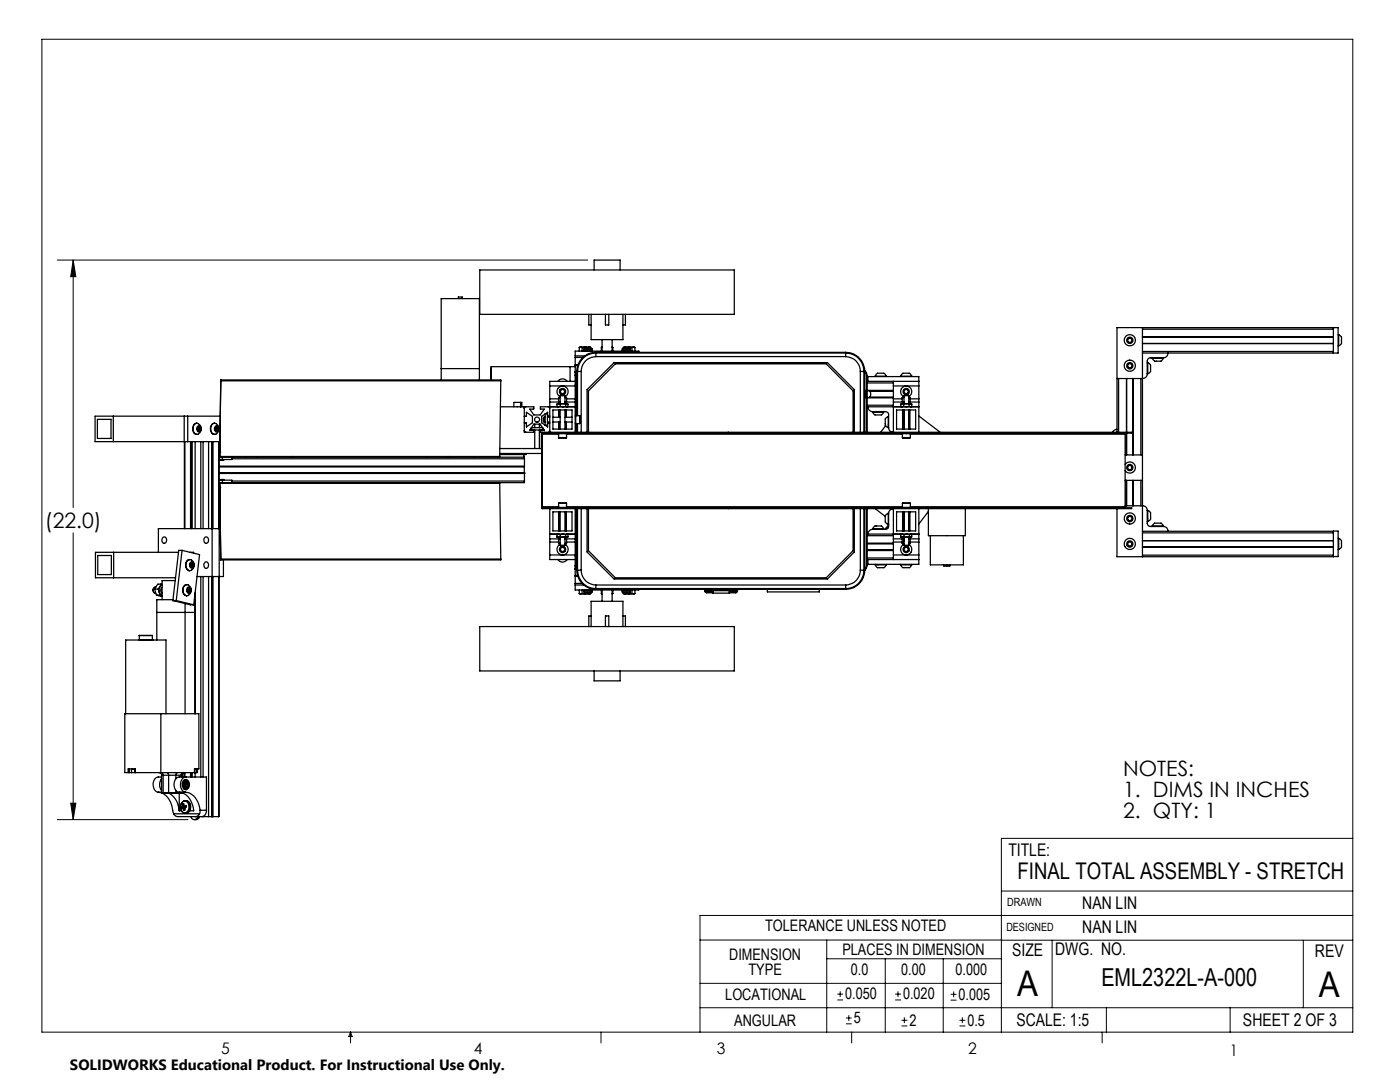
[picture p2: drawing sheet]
<svg xmlns="http://www.w3.org/2000/svg" width="279mm" height="216mm" viewBox="0 0 279 216" stroke-linecap="round" stroke-linejoin="round" font-family="sans-serif">
<g fill="none" stroke="#000" stroke-width=".2">
<path d="M8.4 7.8h261.6v198.2h-261.6zM11.4 51.9h105.9M14.6 51.9v49.4M14.6 51.9l.5 3.3h-1zM14.6 106.3v57.2M11.4 163.5h26.1M14.1 160.3h1l-.5 3.2zM199.8 177.8h70.2M270 167.3h-70.2v38.7M139.7 187.6h60.2M139.7 196.2h60.1M165 187.6v18.4"/>
<path d="M165 191.3h34.8M167.1 199.5h1.1M167.1 198.4h1.1M167.7 197.8v1.1M176.7 191.3v14.7M178.6 199.5h1.2M178.6 198.4h1.2M179.2 197.8v1.1M188.2 191.3v14.7M189.7 199.6h1.2M189.7 198.4h1.2M190.3 197.8v1.2"/>
<path d="M199.8 187.6h70.2M210 187.6v13.5M260.1 187.6v13.5M270 182.7h-130.3v23.3M70 206v2.1M70 206l.3 .8h-.7zM119.9 206v2.1M139.7 201.1h130.3M168.8 204.3h1.2M168.8 203.1h1.2M169.4 202.6v1.1M170 206v2.1"/>
<path d="M179.9 204.7h1.2M179.9 203.6h1.2M180.5 203v1.2M191.5 204.7h1.2M191.5 203.6h1.2M192.1 203v1.2M220 206v2.1M220.8 201.1v4.9M245.5 201.1v4.9"/>
</g>
<path d="M14.6 51.9l.5 3.3h-1zM14.1 160.3h1l-.5 3.2z" fill="#000"/>
<g fill="none" stroke="#000" stroke-width=".25">
<path d="M91.5 59.6v-.3h.8v.3M95.7 53.9h50.8v8.8h-50.8zM118.6 53.9v-2h5.2v2M44.1 75.8h55.8v.2M44.1 75.8v.2h55.8M44.1 75.8l-.2 15.3M88.1 75.8v-16.2h7.6v16.2M88.1 73.6h7.6M98 73.2v2.6zM98 73.6v2.2zM98 73.2h16.8M99.9 76l-.2 15.1h-55.8"/>
<path d="M109.7 79.6v.6M109.7 77v2.6M109.7 77h5.1M109.7 79.6h1.8M111.3 76.1a1.13 1.13 0 0 1 1.9 0M111.5 79.3h.3M111.5 79.3v.9M111.8 79.3h-.3M111.8 79h.9M111.8 79l.2-.2h.6l.1 .2M111.8 79.1a1.11 1.11 0 0 1-.4-1.7 1.11 1.11 0 0 1 1.7 0 1.11 1.11 0 0 1-.4 1.7M111.8 79v1.5"/>
<path d="M111.9 77.9l.4-.2 .4 .2v.5l-.4 .2-.4-.2zM112.7 79.3h.4M112.7 79v1.5M113.1 79.3v.9M113.1 79.6h1.7M113.8 73.2v2.9M114.8 79.6v.6M114.8 74.3v2.7M114.8 76.1h-5.1v.9M114.8 72.8v.1M114.8 71v.3M114.8 74.2v.1"/>
<path d="M114.8 72.9h.1M114.8 71.3v1.5M114.8 72.9v1.3M114.8 77v2.6M114.8 72.9h.5M114.8 71h1.9M114.8 74.2h.2M114.8 72.8h.5M114.8 71.3h1.5M114.8 74.3h.2M114.9 74.9v8M115.1 74.1l-.3 .6v.2h.1"/>
<path d="M115.1 74.3l-.2 .6M115.1 74.1h.9M115.1 74.1v8.8M115.6 69.4v.7M115.9 69.3l.3 .1M115.9 69.3h.9M115.9 69.3l-.3 .1M116 74.1v12.2M116.2 69.4v.7M116.6 70h1.5M116.6 69.6h1.5M116.6 70v.1"/>
<path d="M116.6 69.6v.4M116.8 69.3l.5 .1M116.8 69.3h.8M116.8 69.3l-.6 .1M117.3 69.4v.2M117.5 62.7v2.1h.5M117.6 69.3l-.3 .1M117.6 69.3l.3 .1M117.9 69.4v.2M118 62.7v5.1h6.3v-5.1M118.1 70v.1M118.1 69.6v.4"/>
<path d="M118.9 71.2a2.95 2.95 0 0 0-2.9 2.9M118.9 70.3a3.8 3.8 0 0 0-3.8 3.8M118.9 70.3v.9M118.9 71.2h49.9M118.9 70.3h49.9M120 69.4v.7M120.2 69.3l-.2 .1M120.2 67.8v2.3M120.8 62.7v2.1h.7v-2.1M122.2 69.3l.1 .1M122.2 67.8v2.3M122.3 69.4v.7"/>
<path d="M124.2 69.6h1.6M124.2 70h1.6M124.2 69.6v.4M124.2 70v.1M124.4 69.4v.2M124.7 69.3l.3 .1M124.7 69.3h.9M124.7 69.3l-.3 .1M124.8 62.7v2.1h-.5M125 69.4v.2M125.6 69.3l.5 .1M125.6 69.3h.8"/>
<path d="M125.6 69.3l-.6 .1M125.8 69.6v.4M125.8 70l-.1 .1M126.1 69.4v.7M126.4 69.3l.3 .1M126.4 69.3l-.3 .1M126.7 69.4v.7M127.5 70.3v-.2h-12.7v.9M168.8 71.2a2.95 2.95 0 0 1 2.9 2.9M168.8 70.3a3.8 3.8 0 0 1 3.8 3.8M168.8 70.3v.9M171.7 74.1h.9"/>
<path d="M171.7 74.1v12.2M172.6 77.8v.1a1.46 1.46 0 0 1 0 1.6M172.6 73.9l.3 .5 .1 .5M172.6 74.1l.3 .4v.4M172.6 74.1v12.2M172.9 74.9h.1M172.9 74.9v11.4M173 74.9v11.4M173 76.1h10.4M173 78h5.3M173 79.3h5.3M173 77.9h5.3"/>
<path d="M173 79.4h5.3M173 76.4h5.3M173.2 76.1v-1h10.2v1M173.6 78v.1a1.03 1.03 0 0 1 0 1.2M174.7 75.1l.1-.4a.8 .8 0 0 1 1.1-.2 .79 .79 0 0 1 1 .6M174.7 75.1h2.2M174.7 75.1h.1M176.9 75.1h.1M178.3 79.6v.6M178.3 76.1v.9M178.3 77v2.6M178.3 77h5.1"/>
<path d="M178.3 79.6h1.8M179.7 75.1l.2-.4a.8 .8 0 0 1 1-.2 .79 .79 0 0 1 1.1 .6M179.7 75.1h2.3M179.7 75.1h.1M180.1 79.3h.3M180.1 79.3v.9M180.4 79.3h-.3M180.4 79h1M180.4 79l.2-.2h.6l.2 .2M180.4 79v1.5M180.4 77.9l.4-.2 .5 .2v.5l-.5 .2-.4-.2zM181.4 79.3h.2"/>
<path d="M181.4 79.1a1.12 1.12 0 0 0 .3-1.7 1.12 1.12 0 0 0-1.8 .1 1.12 1.12 0 0 0 .5 1.7M181.4 79v1.5M181.6 79.3v.9M181.6 79.6h1.8M182 75.1h.1M183.4 79.6v.6M183.4 76.1v.9M183.4 77v2.6M223.2 75.5v10.8M224.8 75.5v10.8M225.1 67.7l.4-.2 .4 .2v.4l-.4 .3-.4-.3zM225.1 72.7l.4-.2 .4 .2v.5l-.4 .2-.4-.2z"/>
<path d="M226.1 75.5v15.3M227.7 75.5v15.3M228 70.4h39.1v-5h-44.2v20.9M228 68.5h38.1M228 67.2h38.1M228 65.4v45.7M228 70.1h38.1M228 65.7h38.1M229 74.6a.9 .9 0 0 1-.9 .9h-5.2M229 74.6h.1M229 72.4h.1M229.1 72.4l.2 .1a1.65 1.65 0 0 1 .1 1.8l-.3 .3"/>
<path d="M229.1 72.4v2.2M229.9 71.5l.3 .3a.75 .75 0 0 0 1 .3 .84 .84 0 0 0 1-.6M229.9 71.5h2.3M229.9 71.4v.1M232.2 71.4v.1M233.1 70.4a.91 .91 0 0 1-.9 1h-2.6a.66 .66 0 0 0-.6 .6v2.6M266.1 65.4h.1M266.1 65.4v5M267.1 69h.1M267.1 66.8h.1M267.2 66.8l.1 .1a1.44 1.44 0 0 1 .2 1.9l-.3 .2M267.2 66.8v2.2"/>
<path d="M19.4 83.7h2.8v3.8h-2.8zM22.6 83v5.1M36.8 83v22.5M36.9 88.1v17.4M37.5 83v5.1M38 88.1v17.4M38.3 88.1v17.4M38.7 84.8a.79 .79 0 0 1 .9-.3 .79 .79 0 0 1 .5 .8 .97 .97 0 0 1-.2 1 .97 .97 0 0 1-1 .2l-.3-.4-.1-.5zM38.9 88.1v17.4M39.3 84.5a1.15 1.15 0 0 0-.8 1.1 1.15 1.15 0 0 0 .8 1.1M39.4 85.7v.1M39.4 85.3v.5"/>
<path d="M39.4 85.8l.3 .2M39.4 85.3v.2M39.5 85a.56 .56 0 0 1 .6 .6 .56 .56 0 0 1-.6 .5l-.2-.5zM39.5 85.2l.2 .1M39.7 85.3h.3M39.7 85.8h.3M39.7 85.8l-.2 .1M39.7 85.3v.5M39.7 85.1l.3 .2M39.7 85.1l-.3 .2M40 85.8l-.3 .2M40 85.3v.5"/>
<path d="M40.1 88.1v17.4M40.5 88.1v17.4M41.6 88.1v17.4M42.3 84.8a.87 .87 0 0 1 1-.2 .87 .87 0 0 1 .4 1 .85 .85 0 0 1-.8 1 .85 .85 0 0 1-.8-1zM42.3 88.1v17.4M42.5 88.1v17.4M42.8 84.5a1.15 1.15 0 0 0-.8 1.1 1.15 1.15 0 0 0 .8 1.1M43.1 85a.6 .6 0 0 1 .6 .6 .6 .6 0 0 1-.6 .6l-.3-.5zM43.1 85.2l.1 .1M43.2 85.3h.3M43.2 85.8h.3M43.2 85.8l-.1 .1"/>
<path d="M43.2 85.3v.5M43.5 85.3l-.2-.2-.3 .2v.5l.3 .2 .2-.2M43.5 85.3v.5M43.6 88.1v17.4M43.7 91.2h60.9l.1 .3M43.7 95.7h.9l.1 .1M43.7 88.1v17.4M43.7 94.4h60.9M43.7 93.1h60.9M43.7 95.8h.7M43.7 91.7h.7M43.7 97.3h.2"/>
<path d="M43.7 90.3h.2M43.7 93h61M43.7 94.5h61M43.9 97.3h.1M43.9 90.3h.1M43.9 96.4h55.8l.2 15.1M43.9 96.4l.2 15.3M43.9 88.1v2.2M43.9 90.7v.4M43.9 96.4v.4M43.9 97.3v5M44 83h-25v5.1h24.9"/>
<path d="M44.2 91.1v.1M44.2 96.3v.1M44.4 95.8h1.9v.5M44.4 91.2v.5M44.4 95.8v.5M44.7 91.7l-.1 .2h-.9M46.3 91.2v.5h-1.9M46.3 91.5h58.4M46.3 96h58.4M51.3 91.1v.1M51.3 96.3v.1M58.2 91.1v.1"/>
<path d="M58.2 96.3v.1M58.5 96.3v.1M58.5 91.1v.1M85.1 96.3v.1M85.1 91.1v.1M89.4 91.1v.1M89.5 91.1v.1M94.5 91.1v.1M99.4 91.1v.1M99.5 91.1v.1M99.7 89.5h8.4M99.7 90.5h8.4"/>
<path d="M99.7 90.7h5.2M99.7 90.7h4.9M99.9 81.2h4M103.9 81.2h.7v5.1h2.1M103.9 80.3h-1.3v.9M103.9 80.3h.2v.9M103.9 80.3v.9M104.6 90.7v.5M104.6 81.5l.3-.3h1.6v.4h-.8l.8 1.2h1.3l.8-1.2h-.7l-.1-.4h1.7l.2 .3M104.6 85.9l.4 .4M104.6 83.1l.5-.1v-.7l1.2 .8v1.2l-1.2 .9v-.8h-.5M104.6 94.4l.1 .1"/>
<path d="M104.6 94.4h.1M104.6 93.1v1.3M104.7 93l-.1 .1M104.7 96l-.1 .3h-60.9M104.7 91.5v1.5M104.7 94.5v1.5M104.9 90.5v.2M104.9 90.7h-.3M106 85.3h.1M106 85.3v.5h2.3v-.4M106.1 85.3h2.2M106.5 86.3v-.5h-.8l.8-1.2h1.3l.8 1.2h-.8v.5"/>
<path d="M106.7 84.6v.7M106.7 85.8v3.7M106.9 84.1h.6M107.7 84.6v.7M107.7 85.8v3.7M107.7 86.3h118.1v.1h-117.6M108.1 86.6h3.4M108.1 86.6v14.5M108.2 86.4v-.1l-.1 .3M108.2 86.4v14.9M108.6 83.3v.9M108.6 83.3l-.2 .1v.6l.2 .2"/>
<path d="M108.6 84.2h.2M108.6 83.3h.2M108.8 82.6h.5v2.2h-.5zM109.3 84.2h.4M109.3 83.3h.4M109.7 83h-.4v-.7l-1.2 .8v1.2l1.2 .9v-.8l.4 .1M109.7 85.9l-.1 .3-.2 .1M109.7 80.2v.9M109.7 81.2h5.1M109.7 81.1v5.2M109.7 80.2h2.1M109.7 81.1h1.5"/>
<path d="M109.9 86.3v.1M110.3 84.2h1.5M110.3 83.3h1.5M110.3 81.8h3.9v3.8h-3.9zM111.2 81.1h.6M111.2 81.1l.1 .1M111.2 80.6v.5M111.5 80.2h.3M111.5 80.5h.9M111.5 80.5l-.3 .1M111.5 86.5h1.6M111.5 87.3v.1h1.5l.1-.1"/>
<path d="M111.5 87.3h1.6M111.5 86.5v.8M111.5 80.2h.1M111.5 80.5l.3 .1M111.5 86.4v.1M111.5 81.8v1.5M111.5 84.2v1.4M111.6 81.8v1.5M111.6 84.2v1.4M111.8 81.1h1.1M111.8 80.6v.5M111.8 81.8v3.8"/>
<path d="M112.4 80.5l-.6 .1M112.4 80.5h.7M112.4 80.5l.5 .1M112.7 80.2h.4M112.7 84.2h1.5M112.7 83.3h1.5M112.7 81.8v3.8M112.7 80.2h2.1M112.9 81.1h.4M112.9 80.6v.5M112.9 81.8v1.5M112.9 84.2v1.4"/>
<path d="M113 86.4l.1 .1M113 81.8v1.5M113 84.2v1.4M113.1 86.6h67M113.1 86.5v.8M113.1 80.2h-.1M113.1 80.5l-.2 .1M113.1 80.5l.2 .1v.5M113.1 80.5l.2 .1M113.3 81.1l-.1 .1M113.3 81.1h1.5M114.8 80.2v.9"/>
<path d="M114.8 84.4l.1 .1M114.8 81.1v5.2M114.9 82.9v1.6M114.9 84.5h.8M114.9 82.9h.8M114.9 82.9l-.1 .1M114.9 84.5v1.8M115.1 84.5v1.8M115.3 82.9v-8.8a3.7 3.7 0 0 1 3.6-3.7h49.9a3.6 3.6 0 0 1 3.6 3.7v12.2M115.3 84.5v1.8M115.7 82.9v1.6M115.7 82.9l.1 .1-.1 1.5"/>
<path d="M117.2 86.3v-8.5l5.4-5.4h42.5l5.4 5.4v8.5M117.4 86.3v-8.3l5.4-5.4h42.1l5.4 5.4v8.3M145.3 86.3v.1M173 81.2h10.4M173 80.9h5.3M173.2 81.2a.94 .94 0 0 0 .9 .9M174.1 82.2l.2 .3a1.65 1.65 0 0 0 1.8 .1l.3-.4M174.1 82.2h2.3M174.1 82.1h2.6a.6 .6 0 0 1 .6 .7v2.5M174.1 82.1v.1M176.4 82.1v.1M176.7 84.9l-.9 1.4"/>
<path d="M177.3 83.1l-.3 .2a.82 .82 0 0 0-.3 1 .84 .84 0 0 0 .6 1M177.3 83.1v2.2M177.3 83.1h.1M177.3 85.3h.1M177.3 85.3a.9 .9 0 0 0 1 1M178.3 80.2v.9M178.3 81.1v5.2M178.3 80.2h2.1M178.3 81.1h1.5M178.9 81.8h3.8v3.8h-3.8zM179.8 81.1h.5M179.8 81.1l.1 .1"/>
<path d="M179.8 80.6v.5M180.1 80.2h.3M180.1 80.5l.2 .1M180.1 80.5h.8M180.1 80.5l-.3 .1M180.1 80.2h.1M180.1 87.3l.1 .1 1.5-.1M180.1 87.3h1.6M180.1 86.5h1.6M180.1 86.5v.8M180.1 81.8v3.8M180.2 86.4l-.1 .1"/>
<path d="M180.2 81.8v3.8M180.3 81.1h1.1M180.3 80.6v.5M180.4 81.8v3.8M180.9 80.5l.5 .1M180.9 80.5h.8M180.9 80.5l-.6 .1M181.4 80.2h.2M181.4 81.8v3.8M181.4 80.2h2M181.4 81.1h.6M181.4 80.6v.5"/>
<path d="M181.5 81.8v3.8M181.6 86.4l.1 .1M181.6 81.8v3.8M181.6 80.2h.1M181.7 86.6h42.8M181.7 86.5v.8M181.7 80.5l.3 .1M181.7 80.5l-.3 .1M181.9 81.1h1.5M182 81.1l-.2 .1M182 80.6v.5M183.4 80.2v.9"/>
<path d="M183.4 81.1v5.2M183.4 83l4.2 3.3M222.9 85.7l-.5 .1-.4 .5M224.5 92.7a1.12 1.12 0 0 1 1.7-.2 1.12 1.12 0 0 1 0 1.6 1.12 1.12 0 0 1-1.7-.2M224.5 86.6v14.5M224.5 95.8h3.5M224.5 90.8h3.5M224.6 86.4l-.1 .2M224.8 86.4v4.4M224.8 95.8v5.1M225.2 92.9h.5l.2 .4-.2 .4h-.5l-.2-.4zM226.1 95.8v5.1"/>
<path d="M227.7 95.8v5.1M19.5 110.8h2.7v3.9h-2.7zM22.7 110.2v5.1M30.6 117.6v.3M30.9 117.5l.3 1.2M30.9 117.5h.7M31.1 117.1a.64 .64 0 0 0-.6 .6 .64 .64 0 0 0 .6 .7M31.2 118.7l1.1 .3M31.2 118.7h.7M31.6 117.5l.2 .6M31.8 118.1l.3 .6 .2 .2-.4-.2M31.8 118.1l.1 .6"/>
<path d="M31.9 117.1l-.1 .5v.5M31.9 117.1l-.3 .4M32.1 116.6h-.6l-.6 .9M32.1 116.6l-.2 .5M32.1 116.6h.2M32.3 117.2a.74 .74 0 0 0 0 1.2M32.3 116.7l-.4 .4M32.5 107.3a.5 .5 0 0 1 .6 0 .5 .5 0 0 1 .1 .7 .51 .51 0 0 1-.7 .3 .51 .51 0 0 1-.2-.8zM34.5 119.7h-3.2v8M34.5 119.8l3.5 .9h.7M34.5 119.8h.7M35 115.9h-2.7v3.8"/>
<path d="M35.2 119.8l3.5 .9M35.6 110.2h-16.5v5.1h15.9M36.3 109.8l3.5 .9-1.1 10M36.3 109.8l-1.1 10M36.3 109.8h-.6l-1.2 10M36.9 116.8a.99 .99 0 0 1 1.1 .4 .99 .99 0 0 1 0 1.2 .74 .74 0 0 1-.9 .5 .74 .74 0 0 1-.6-.9l.1-.8zM37.3 116.7a1.15 1.15 0 0 0-.9 1.1 1.15 1.15 0 0 0 .9 1.1M37.3 112a.89 .89 0 0 1 1.2-.1 .89 .89 0 0 1 .2 1.2 .79 .79 0 0 1-.8 .7 .79 .79 0 0 1-.8-.8v-.5zM37.4 117.9v.1M37.4 118l.3 .2M37.4 117.5v.5M37.4 117.5v.2"/>
<path d="M37.5 117.2a.62 .62 0 0 1 .7 .4 .62 .62 0 0 1-.3 .7 .62 .62 0 0 1-.7-.3 .62 .62 0 0 1 .3-.8zM37.5 117.4l.1 .1M37.6 117.5v.5M37.6 117.5h.4M37.6 118l-.1 .1M37.6 118h.4M37.7 117.3l.3 .2M37.7 117.3l-.3 .2M37.9 111.7a1.15 1.15 0 0 0-.9 1.1 1.15 1.15 0 0 0 .9 1.1M38 118l-.3 .2M38 117.5v.5M38 110.2h.6v.2"/>
<path d="M38 112.3a.57 .57 0 0 1 .8 .2 .57 .57 0 0 1-.2 .7l-.2 .1a.63 .63 0 0 1-.6-.4 .63 .63 0 0 1 .2-.6zM38 112.9l.1 .2M38.1 112.4l.2 .3M38.1 112.4h.4M38.1 112.4a.52 .52 0 0 0 0 .7M38.1 113.1h.4M38.1 112.4l-.1 .2M38.3 112.7l-.2 .4M38.3 112.7h.3M38.5 112.4l.1 .3M38.6 112.7l-.1 .4M38.8 119.7h.1"/>
<path d="M38.9 118.3v24.1M40.1 115v40M40.5 115v40M40.8 107.3a.5 .5 0 0 1 .7 0 .5 .5 0 0 1 .1 .7 .49 .49 0 0 1-.6 .4 .49 .49 0 0 1-.3-.7zM40.9 112.2a.6 .6 0 0 1 .7 .5 .6 .6 0 0 1-.6 .7l-.3-.3v-.4zM41.6 115v47.9M42.3 115v47.9M42.3 105.5v9.5M42.5 115v47.9M43.6 115v47.9M43.7 115l-.1 47.9M43.7 102.3h.2"/>
<path d="M43.7 105.5v9.5M44 105.5h-12.4v4.7M44.6 111.7v3.3h-5.3M99.9 111.5h-55.8v.2M99.9 111.5v.2h-55.8M108.1 101.1l.1 .4M108.1 101.1h3.4M108.2 101.3h117.6v.2h-117.6M108.2 101.3v.2M109.7 106.6v.9M109.7 107.5v.7M109.7 110.7v1h5.1"/>
<path d="M109.7 101.5v5.1M109.7 108.2v2.5M109.7 106.6h5.1M109.7 107.5h2.1M109.7 110.7h5.1M109.7 106.6h1.5M109.7 108.2h1.8M109.9 101.3v.2M110.3 102.1h3.9v3.8h-3.9zM111.2 106.7l.3-.1 .3 .1M111.2 107.1l.3 .1M111.2 106.7v.4"/>
<path d="M111.2 106.6v.1M111.3 106.6h-.1M111.3 111.7a1.09 1.09 0 0 0 1.9 0M111.5 108.4l.3 .1M111.5 108.4h.3M111.5 107.6h.3M111.5 107.2h.9M111.5 100.4h1.6M111.5 101.2h1.6M111.5 100.4v.8M111.5 107.6v.8M111.5 101.2v.1"/>
<path d="M111.5 107.5v.1M111.5 102.1v3.8M111.6 102.1v3.8M111.8 106.7l.6-.1 .5 .1M111.8 107.1l-.3 .1M111.8 108.8l.2 .1h.6l.1-.1M111.8 108.8h.9M111.8 108.6a1.11 1.11 0 0 0-.4 1.7 1.11 1.11 0 0 0 1.7 0 1.11 1.11 0 0 0-.4-1.7M111.8 102.1v3.8M111.8 106.7v.4M111.8 107.2v1.6M111.8 107.1l.6 .1"/>
<path d="M111.9 109.4l.4-.2 .4 .2v.5l-.4 .2-.4-.2zM112.4 107.2h.7M112.7 108.4h.4M112.7 107.6h.4M112.7 102.1v3.8M112.7 107.2v1.6M112.7 107.5h2.1M112.9 107.1l-.5 .1M112.9 102.1v3.8M112.9 106.7v.4M112.9 107.1l.2 .1M113 107.5l.1 .1"/>
<path d="M113 102.1v3.8M113.1 108.4l-.4 .1M113.1 100.4v.8M113.1 107.6v.8M113.1 101.2l-.1 .1M113.1 101.1h67M113.1 108.2h1.7M113.2 106.6h.1M113.3 106.6l-.4 .1M113.3 107.1l-.2 .1M113.3 106.6h1.5M113.3 106.7v.4l-.2 .1"/>
<path d="M114.8 106.6v.9M114.8 107.5v.7M114.8 110.7v2.8M114.8 116.4v.3M114.8 114.9h.1M114.8 113.5v.1M114.8 113.6h.1M114.8 101.5v5.1M114.8 108.2v2.5M114.8 113.6v1.3M114.8 114.9v1.5M114.8 116.7v1h12.7v-.1"/>
<path d="M114.8 116.7h1.7M114.8 114.8h.5M114.8 113.6h.2M114.8 116.4h1.4M114.8 114.9h.5M114.8 113.5h.2M114.9 112.8h-.1v.3l.3 .6M114.9 112.8l.2 .7M114.9 101.5v11.3M115.1 108.6v1M115.1 113.8a3.8 3.8 0 0 0 3.8 3.8M115.1 113.8h.9"/>
<path d="M115.1 101.5v12.3M115.3 101.5v12.3a3.7 3.7 0 0 0 3.6 3.6h49.9a3.6 3.6 0 0 0 3.6-3.6v-12.3M115.6 118.4l.3 .1M115.6 117.7v.7M115.9 118.5h.9M116 113.8a2.95 2.95 0 0 0 2.9 2.9M116 101.5v12.3M116.2 118.4l.6 .1M116.2 117.7v.7M116.2 118.4l-.3 .1M116.6 117.8h1.5M116.6 118.1h1.5"/>
<path d="M116.6 118.1v.1h1.5v-.1M116.6 117.8v.3M116.6 117.7v.1M116.8 118.5h.8M117.2 101.5v8.6l5.4 5.4h42.5l5.4-5.4v-8.6M117.3 118.4l.3 .1M117.3 118.2v.2M117.3 118.4l-.5 .1M117.4 101.5v8.4l5.4 5.4h42.1l5.4-5.4v-8.4M117.9 118.4l-.3 .1M117.9 118.2v.2M118.1 117.7v.1"/>
<path d="M118.1 117.8v.3M118.9 116.7v.9M118.9 116.7h49.9M118.9 117.6h21.9M120 118.4l.2 .1M120 117.7v.7M120.2 117.7v2.3M122.2 117.7v2.3M122.3 118.4l-.1 .1M122.3 117.7v.7M124.2 118.1v.1h1.5l.1-.1M124.2 118.1h1.6"/>
<path d="M124.2 117.8h1.6M124.2 117.8v.3M124.2 117.7v.1M124.4 118.4l.3 .1M124.4 118.2v.2M124.7 118.5h.9M125 118.4l.6 .1M125 118.4l-.3 .1M125 118.2v.2M125.6 118.5h.8M125.7 117.7l.1 .1M125.8 117.8v.3"/>
<path d="M126.1 118.4l.3 .1M126.1 117.7v.7M126.1 118.4l-.5 .1M126.7 118.4l-.3 .1M126.7 117.7v.7M140.7 117.6v.5l.3 .2h1.3M140.7 117.9h.2M140.8 117.9h6.2M140.8 117.8h.3M140.8 117.9h.1M140.9 117.9l.1 .1M141 118h1.3"/>
<path d="M141 117.9v.1M141.1 117.5h-.3v.4M141.1 117.5v.3M141.1 117.5h5.6M141.1 117.8h5.6M142.3 117.9v.5h3.3v-.5M145.3 101.3v.2M145.6 118h1.2M146.7 117.5h.3v.4M146.7 117.8h.3M146.7 117.5v.3M146.8 117.9v.1"/>
<path d="M146.9 117.9l-.1 .1M146.9 117.9h.3M147 117.9h.1M147 117.6h21.8M147.2 117.6v.4l-.3 .3h-1.3M153.1 117.6v.5h10.4v-.5M168.8 116.7v.9M171.7 113.8a2.95 2.95 0 0 1-2.9 2.9M171.7 113.8h.9M171.7 101.5v12.3M172.6 113.8a3.8 3.8 0 0 1-3.8 3.8M172.6 101.5v12.3"/>
<path d="M172.9 112.8h.1M172.9 112.8v.5l-.3 .4M172.9 101.5v11.3M173 112.8l-.1 .5-.3 .5M173 111.7h10.4M173 106.6h10.4M173 101.5v11.3M173 108.5h5.3M173 109.7h5.3M173 106.9h5.3M173 108.4h5.3M173 111.3h5.3"/>
<path d="M173 109.9h5.3M173.2 111.7v.9h10.2v-.9M174.1 105.6l.2-.4a.8 .8 0 0 1 1.1-.2 .77 .77 0 0 1 1 .6M174.1 105.6h2.3M174.1 105.6a.97 .97 0 0 0-.9 1M174.1 105.6h.1M174.7 112.7l.1 .3a.8 .8 0 0 0 1.1 .3 .8 .8 0 0 0 1-.6M174.7 112.7h2.2M174.7 112.6v.1M174.7 101.5l2 1.5M176.4 105.6h.1M176.9 105.3l.3 .1"/>
<path d="M176.9 112.6v.1M177.3 102.4l-.3 .2a.75 .75 0 0 0-.3 1 .84 .84 0 0 0 .6 1M177.3 102.4v2.2M177.3 102.4h.1M177.3 104.6h.1M177.3 104.7l-.7 .9M177.3 102.4v2.6a.6 .6 0 0 1-.6 .6h-2.6M178.3 101.5a.97 .97 0 0 0-1 .9M178.3 106.6v.9M178.3 107.5v.7M178.3 110.7v1M178.3 101.5v5.1"/>
<path d="M178.3 108.2v2.5M178.3 107.5h2.1M178.3 110.7h5.1M178.3 106.6h1.5M178.3 108.2h1.8M178.9 102.1h3.8v3.8h-3.8zM179.7 112.7l.2 .3a.8 .8 0 0 0 1 .3 .8 .8 0 0 0 1.1-.6M179.7 112.7h2.3M179.7 112.6v.1M179.8 106.7l.2-.1 .4 .1M179.8 107.1l.3 .1M179.8 107.1l.1 .1"/>
<path d="M179.8 106.7v.4M179.9 107.2h.1M179.9 107.2h.2M179.9 106.6l-.1 .1M180.1 107.6h.3M180.1 108.4l.3 .1M180.1 108.4h.3M180.1 107.6v.8M180.1 107.2h.9M180.1 101.2h1.6M180.1 100.4h1.6M180.1 101.2l.1 .1"/>
<path d="M180.1 100.4v.8M180.1 107.5v.1M180.1 102.1v3.8M180.2 102.1v3.8M180.4 102.1v3.8M180.4 107.2v.8M180.4 108v.1M180.4 108h.1M180.4 107.1l.6 .1M180.4 106.7l.5-.1 .6 .1M180.4 107.1l-.3 .1M180.4 108.8l.2 .1h.6l.2-.1"/>
<path d="M180.4 108.8h1M180.4 108.6a1.1 1.1 0 0 0-.4 1.7 1.1 1.1 0 0 0 1.7 .1 1.1 1.1 0 0 0-.3-1.7M180.4 106.7v.4M180.4 107.2v1.6M180.4 109.4l.4-.2 .5 .2v.5l-.5 .2-.4-.2zM181 107.2h.8M181.4 107.6h.2M181.4 108.4h.2M181.4 102.1v3.8M181.4 107.2v1.6M181.4 107.5h2M181.5 102.1v3.8"/>
<path d="M181.5 107.1l.3 .1M181.5 106.7l.2-.1 .3 .1v.4M181.5 107.1l-.5 .1M181.5 106.7v.4M181.6 107.5v.1M181.6 102.1v3.8M181.6 108.4l-.2 .1M181.6 107.6v.8M181.6 108.2h1.8M181.7 100.4v.8M181.7 101.2l-.1 .1M181.7 101.1h42.8"/>
<path d="M181.8 107.2l.1-.1zM181.8 106.6h1.6M182 112.6v.1M183.4 106.6v.9M183.4 107.5v.7M183.4 110.7v1M183.4 101.5v5.1M183.4 108.2v2.5M185.3 101.5v5.4h7.4v-5.4M185.3 102.1l-1.9 2.5M185.7 106.9v5.8h6.6v-5.8M188.3 112.9h1.3"/>
<path d="M188.3 112.7v.2M189.6 112.7v.2M222.9 101.5v9.6h43.2M224.5 101.1l.1 .2M224.5 100.9h3.6a.85 .85 0 0 1 .9 .9M225.1 103.2l.4-.2 .4 .2v.5l-.4 .2-.4-.2zM225.1 108.3l.4-.2 .4 .2v.5l-.4 .2-.4-.2zM228 106h38.1M228 107.9h38.1M228 109.1h38.1M228 106.3h38.1M228 110.8h38.1"/>
<path d="M229 101.8v2.6l.2 .6 3 .1a.85 .85 0 0 1 .9 .9M229 104.1h.1M229 101.8h.1M229.1 101.8l.3 .2a.8 .8 0 0 1 .2 1 .8 .8 0 0 1-.5 1.1M229.1 101.8v2.3M229.9 105l.2-.3a1.65 1.65 0 0 1 1.8-.1l.3 .4M229.9 105h2.3M229.9 105v.1M232.2 105v.1M266.1 106h1v5.1h-1zM267.1 109.6h.1M267.1 107.4h.1"/>
<path d="M267.2 107.4l.2 .2a1.52 1.52 0 0 1 .1 1.8l-.3 .2M267.2 107.4v2.2M27.8 127.7h.1M27.8 126.8h2.6M27.8 127.7h2.6M27.8 126.8v.9M30.4 127.7h.1M30.4 126.8v.9M31.3 122.2h7.6M36.9 120.4v22M95.7 125h50.8v8.9h-50.8zM118 122.9h-.5v2.1"/>
<path d="M118 125v-5h6.3v5M118.6 133.9v2h5.2v-2M120.8 125v-2.1h.7v2.1M124.3 122.9h.5v2.1M25.1 142.4v-14.7h8v14.7M25.6 154.2v-.8h1.4v.8M25.6 154.2h.2M25.8 154.2h.4M25.8 153.4v.8M26.2 154.2h.8M26.2 153.4v.8M26.3 153.4v.1h.7"/>
<path d="M27 154.2h.1M27 153.4v.8M27 154.2h5.1M31.6 158.1l.6 .1M31.6 158.1h.6M31.8 154.2a.49 .49 0 0 1 .4 .5M32.1 142.4h-7.2v11.8h.7M32.1 142.4h7.6v11h-.9v.8M32.1 142.4v11.8M32.1 154.2h6.7M32.2 154.2l.3 .1 .1 .4M32.2 158.2l.4 .1"/>
<path d="M32.2 155.4a2.04 2.04 0 0 0 0 2.4M32.2 155a1.47 1.47 0 0 0-1.4 .6 1.47 1.47 0 0 0-.1 1.6l.4 .7 .5 .2M32.2 154.7h.4M32.2 158.2h.4M32.2 154.7v3.5M32.5 158.3a4.5 4.5 0 0 1 2 3.8l.2 .3M32.6 158.2v.1M32.6 154.7h1.1M32.6 158.2h1.1M32.6 154.7v3.5M32.6 158.3h1.1M33.3 154.2l.2 .1 .2 .4"/>
<path d="M33.7 154.7h1.4M33.7 158.2h1.4M33.7 158.2v.1M33.7 154.7v3.5M33.7 158.3h1.3M33.8 158.3a4.2 4.2 0 0 1 2 3.5M35 158.3h1.1M35.1 158.2l-.1 .1M35.1 154.7h1.1M35.1 158.2h1.1M35.1 154.7v.7M35.1 157.7v.5"/>
<path d="M35.5 154.2l-.4 .2v.3M35.8 158.1a3.5 3.5 0 0 1 2.8 3.2l.1 .5h-.8M35.8 158.1h1.2M35.8 158.3v3.5M36.2 158.2l.2 .1h-.3M36.2 158.2l-.1 .1M36.2 154.7h.2M36.2 154.7v.3M36.2 158.1v.1M36.4 154.7a.49 .49 0 0 1 .5-.5v.8M36.4 154.7v.3M36.5 154.2l-.2 .1-.1 .4"/>
<path d="M36.5 155.9a.68 .68 0 0 1 .9-.3 .68 .68 0 0 1 .4 .8 .83 .83 0 0 1-.2 .8 .83 .83 0 0 1-.8 .3l-.4-.6v-.5zM36.6 157.3h.5M36.6 155.8h.5M36.8 155.6l.2 .2M36.8 154.2v.8M36.9 156.7l.1 .3M36.9 155.9a.65 .65 0 0 1 .8 .4 .65 .65 0 0 1-.2 .8 .56 .56 0 0 1-.7-.1 .56 .56 0 0 1-.1-.7zM36.9 156.2l.2 .3M37 159.8a1.28 1.28 0 0 0-1 1.3 1.28 1.28 0 0 0 1.1 1.2 1.33 1.33 0 0 0 .9-1.3 1.33 1.33 0 0 0-.9-1.2M37 157.3l-.2 .2M37 159.8a1.33 1.33 0 0 1 .9 1.2 1.33 1.33 0 0 1-.9 1.3M37 159.8h.1"/>
<path d="M37 156.2a.6 .6 0 0 0 0 .8M37 156.2l-.1 .3M37 156.9h.4M37 158.1a1.66 1.66 0 0 1-1-1.5 1.66 1.66 0 0 1 .9-1.6h4.3v6.7M37 158.1a3.6 3.6 0 0 1 2.9 3.6M37.1 155h-1.3a1.64 1.64 0 0 0-.7 2.7l.7 .4M37.1 156.5h.4M37.1 156.5l-.1 .4M37.1 159.8a1.3 1.3 0 0 1 1 1.2 1.3 1.3 0 0 1-1 1.3M37.3 156.1l.2 .4M37.3 156.1l-.3 .1M37.4 156.9l-.4 .1"/>
<path d="M37.5 156.5l-.1 .4M37.6 156.4a.56 .56 0 0 0-.6-.6 .56 .56 0 0 0-.5 .7 .59 .59 0 0 0 .2 .7 .59 .59 0 0 0 .8 0l.1-.5M37.6 156.4h.1M38 154.2v.8M38.3 154.2v.8M38.8 154.2h.1M38.9 153.4v.8M38.9 154.2h.3M38.9 154.2v.8M39.1 153.4l-.2 .1M39.2 153.4v.8M39.4 153.4v.8h-.2"/>
<path d="M34.7 162.4l.3 .4 .4 .1h4.9M34.7 162.4h5.1M35.8 161.8h.4M36.2 161l.1 .3h.1M36.2 161l.6 .1M36.3 160.1a.79 .79 0 0 1 .9-.2 .79 .79 0 0 1 .5 .8 1.02 1.02 0 0 1-.2 1.1 1.02 1.02 0 0 1-1 .3 1.4 1.4 0 0 1-.2-2zM36.3 161h-.1M36.3 161h.1M36.3 161h.6M36.4 161h.5M36.4 160.9v.1M36.4 161.3h.1"/>
<path d="M36.4 160.9h.1M36.4 160.7h.1M36.4 160.7v.2M36.4 160.9h.6M36.4 160.7h.3M36.5 160.4l.2-.1v.5M36.5 160.4l-.1 .3M36.5 160.4l.2 .1M36.5 161.3h.1M36.5 161.3l.1 .1M36.6 161.4h.1M36.6 161.4l.1 .3"/>
<path d="M36.6 161.4h.2M36.7 160.8h.1M36.8 161.1v.1M36.8 161.3l.1 .3-.2 .1M36.8 161.3h.1M36.8 161.2v.1M36.8 161.2l-.4 .1M36.8 161.3h-.3M36.8 161.4h-.2M36.8 160.8a.19 .19 0 0 1 .3 0 .19 .19 0 0 1 0 .2 .19 .19 0 0 1-.2 .1M36.8 160.8h.1M36.8 160.8h.3"/>
<path d="M36.8 161.6l-.1 .1M36.9 161h.1M36.9 161l-.1 .1M36.9 161.1l-.1 .1M36.9 161.1h.1M37 160.9h.1M37 160.9l-.1 .1M37 160.8v.1M38.1 162.9a.74 .74 0 0 0 .7 .6 .74 .74 0 0 0 .7-.6M39.8 162.4l-.3 .4-.4 .1M39.8 162.9l-.1 .3a.84 .84 0 0 1-.9 .3M39.9 161.7l-.1 .7"/>
<path d="M39.9 161.7h1.3M40.3 162.9h.2M40.5 162.9h3.1M40.5 162.9h.1M41.2 161.7a1.14 1.14 0 0 1-.9 1.2M42.3 162.9h.1"/>
<circle cx="112.3" cy="78.1" r=".63"/>
<circle cx="180.9" cy="78.1" r=".63"/>
<circle cx="225.5" cy="67.9" r=".63"/>
<circle cx="225.5" cy="73" r=".63"/>
<circle cx="225.5" cy="73" r="1.11"/>
<circle cx="225.5" cy="67.9" r="1.11"/>
<circle cx="107.2" cy="83.7" r=".51"/>
<circle cx="225.5" cy="93.3" r=".63"/>
<circle cx="112.3" cy="109.6" r=".63"/>
<circle cx="180.9" cy="109.6" r=".63"/>
<circle cx="225.5" cy="108.5" r=".63"/>
<circle cx="225.5" cy="103.5" r=".63"/>
<circle cx="225.5" cy="103.5" r="1.11"/>
<circle cx="225.5" cy="108.5" r="1.11"/>
</g>
<g font-size="7.1">
<text x="203" y="198.7">A</text>
<text x="263.2" y="198.9">A</text>
</g>
<text font-size="4.9" x="219.8" y="196.7">EML2322L-A-000</text>
<text font-size="4.6" x="203.1" y="175.4">FINAL TOTAL ASSEMBLY - STRETCH</text>
<g font-size="4.2">
<text x="9" y="105.4">(22.0)</text>
<text x="224.2" y="154.8">NOTES:</text>
<text x="224.2" y="158.9">1. DIMS IN INCHES</text>
<text x="224.2" y="163.1">2. QTY: 1</text>
</g>
<g font-size="3.5">
<text x="201.2" y="170.7">TITLE:</text>
<text x="216" y="181.4">NAN LIN</text>
<text x="202" y="190.7">SIZE</text>
<text x="210.6" y="190.6">DWG. NO.</text>
<text x="216" y="186.2">NAN LIN</text>
<text x="262.4" y="190.9">REV</text>
<text x="202.9" y="204.6">SCALE: 1:5</text>
<text x="248.1" y="204.6">SHEET 2 OF 3</text>
</g>
<g font-size="3.2">
<text x="152.7" y="185.7">TOLERANCE UNLESS NOTED</text>
<text x="145.5" y="191.5">DIMENSION</text>
<text x="168.1" y="190.5">PLACES IN DIMENSION</text>
<text x="149.4" y="194.6">TYPE</text>
<text x="169.8" y="194.6">0.0</text>
<text x="179.8" y="194.6">0.00</text>
<text x="190.7" y="194.6">0.000</text>
<text x="144.7" y="199.6">LOCATIONAL</text>
<text x="168.7" y="199.4">0.050</text>
<text x="180.2" y="199.4">0.020</text>
<text x="191.3" y="199.5">0.005</text>
<text x="146.5" y="204.6">ANGULAR</text>
<text x="170.4" y="204.2">5</text>
<text x="181.5" y="204.6">2</text>
<text x="193.1" y="204.6">0.5</text>
<text x="44.2" y="210.4">5</text>
<text x="94.6" y="210.3">4</text>
<text x="143.1" y="210.4">3</text>
<text x="193.2" y="210.3">2</text>
<text x="245.4" y="210.6">1</text>
</g>
<text font-size="3" x="14" y="213.5">SOLIDWORKS Educational Product. For Instructional Use Only.</text>
<g font-size="2.3">
<text x="200.8" y="185.7">DESIGNED</text>
<text x="201" y="180.9">DRAWN</text>
</g>
</svg>
